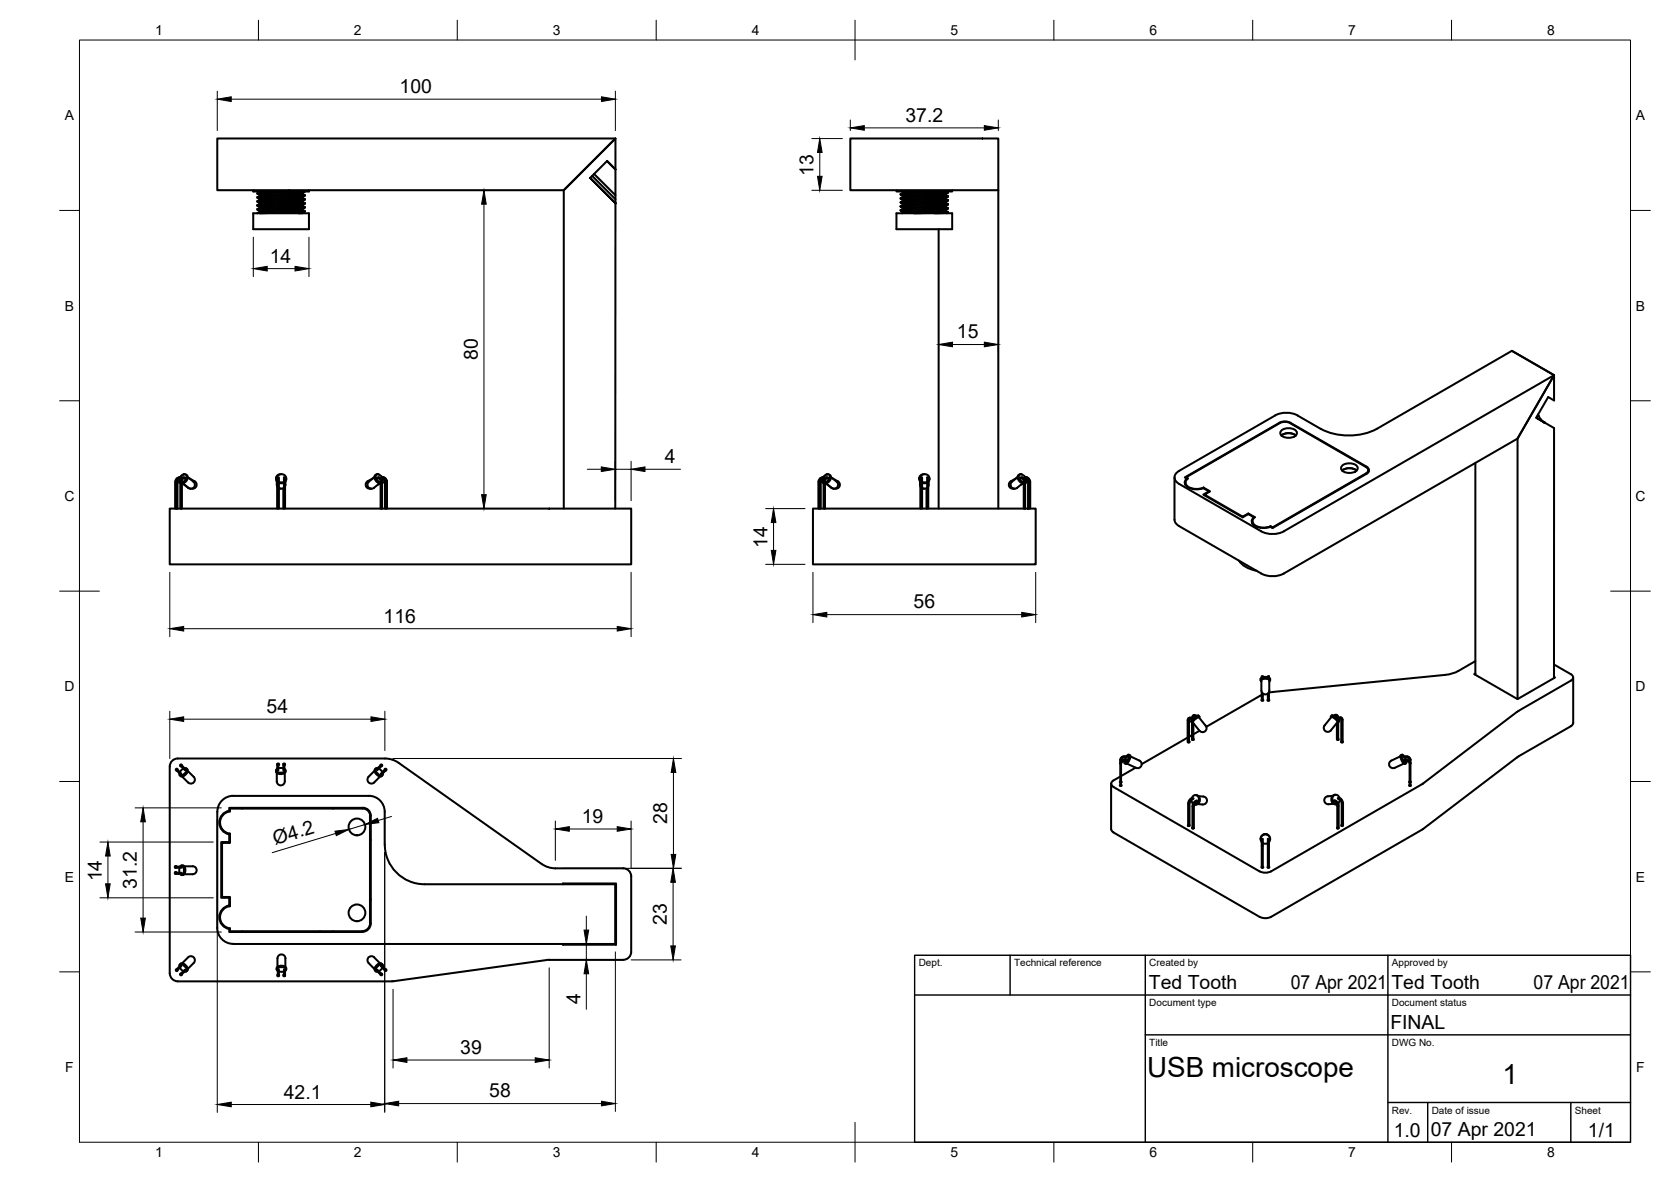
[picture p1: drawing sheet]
<svg xmlns="http://www.w3.org/2000/svg" width="420mm" height="297mm" viewBox="0 0 420 297" stroke-linecap="round" stroke-linejoin="round" font-family="sans-serif">
<!-- layer: Visible -->
<g fill="none" stroke="#000" stroke-width=".51">
<path d="M54.6 34.8h100.1l-12.9 13h-87.2zM213.8 34.8h37.2v13h-37.2zM63.7 47.8v.3h9M63.7 53.6h14v4h-14zM64.7 48.5v.2M64.7 49.5v.2M64.7 50.5v.2M64.7 51.5v.2M64.7 52.5v.2M64.7 53.5v.1M64.7 48.7l.6 .3M64.7 49.7l.6 .3"/>
<path d="M64.7 50.7l.6 .3M64.7 51.7l.6 .3M64.7 52.7l.6 .3M65.3 48.2l-.6 .3M65.3 49.2l-.6 .3M65.3 50.2l-.6 .3M65.3 51.2l-.6 .3M65.3 52.2l-.6 .3M65.3 53.2l-.6 .3M65.3 48.1v.1M65.3 49v.2M65.3 51v.2"/>
<path d="M65.3 52v.2M65.3 53v.2M66.3 48.1l-1 .1M72.7 47.8l.1 .3M72.8 47.8v.3h4.9v-.3M76 48.1l-11.3 .4M76 49.5l-10.3 .4-.4 .1v.2M76 50.5l-10.7 .5M76 52.5l-10.7 .5M76.1 48.7l-10.8 .5M76.1 49.7l-10.8 .5M76.1 50.7l-10.8 .5"/>
<path d="M76.1 51.5v.2l-.8 .1-10 .4M76.1 52.7l-10.8 .5M76.1 48.5l-10.8 .5M76.1 53.5l-1 .1M76.1 48.7l.5 .3M76.1 49.7l.5 .3M76.1 50.7l.5 .3M76.1 51.7l.5 .3M76.1 52.7l.5 .3M76.1 48.5v.2M76.1 49.5v.2M76.1 50.5v.2"/>
<path d="M76.1 52.5v.2M76.1 53.5v.1M76.6 51l-11.9 .5M76.6 52l-11.9 .5M76.6 49l-11.9 .5M76.6 50l-11.9 .5M76.6 53l-11.9 .5M76.6 51.2l-1.1 .4-10.2 .4M76.6 53.2l-11.3 .4M76.6 52.2l-11.9 .5M76.6 51.2l-11.9 .5M76.6 50.2l-11.9 .5"/>
<path d="M76.6 49.2l-11.9 .5M76.6 48.2l-11.9 .5M76.6 48.1l-.5 .4M76.6 53.2l-.5 .3M76.6 52.2l-.5 .3M76.6 50.2l-.5 .3M76.6 49.2l-.5 .3M76.6 49v.2M76.6 50v.2M76.6 51v.2M76.6 52v.2M76.6 53v.2"/>
<path d="M148.9 44.2l5.8 5.9v77.7M152.6 40.5l2.1 2.1zM152.6 40.5l-4.2 4.2 6.3 6.4-6.3-6.4M154.7 42.6v-7.8l-12.9 13v80M154.7 42.6v6.5l-5.3-5.4M154.7 49.1v1M225.4 47.8v.3h14v-.3M225.4 53.6h14v4h-14zM226.5 48.8v.1M226.5 49.8v.1M226.5 50.8v.1M226.5 51.8v.1"/>
<path d="M226.5 52.8v.1M226.5 49.9l.5 .4M226.5 50.9l.5 .4M226.5 51.9l.5 .4M226.5 52.9l.5 .4M226.8 48.1l.2 .2M227 48.3v.2M227 49.3v.2M227 50.3v.1M227 52.3v.2M227 53.3v.2M227.1 53.5l-.3 .1"/>
<path d="M227.1 48.5l-.6 .3M227.1 49.5l-.6 .3M227.1 50.4l-.6 .4M227.1 52.5l-.6 .3M229.3 48.1l-2.2 .2M235.5 48.1l-8.4 .4M236 57.6v70.2M237.8 49l-10.7 .5M237.8 50l-10.7 .4M237.8 51l-10.3 .4-1 .4M237.8 52l-10.7 .5M237.8 52.8v.2h-.4l-10.3 .5"/>
<path d="M237.8 48.8v.1l.5 .4M237.8 49.8v.2l.5 .3M237.8 50.8v.2l.5 .3M237.8 51.8v.2l.5 .3M237.8 52.9l.5 .4M238 48.1l.3 .2M238.3 48.3l-11.8 .5M238.3 49.3l-11.8 .5M238.3 50.3l-11.8 .5M238.3 51.3l-11.8 .5M238.3 52.3l-11.8 .5M238.3 53.3l-8.5 .3"/>
<path d="M238.3 48.4l-1 .4-10.2 .5M238.3 49.4l-1 .4-10.2 .5M238.3 50.4l-.9 .4-9.6 .4-.8 .1v.2M238.3 51.4l-.5 .4h-.6l-10.2 .5M238.3 52.4l-1 .4-10.3 .5M238.3 53.4l-3.3 .2M238.3 52.4l-11.8 .5M238.3 49.4l-11.8 .5M238.3 48.4l-11.8 .5 .5 .4M238.3 53.4l-.3 .2M238.4 51.4l-11.9 .5M238.4 50.3l-.1 .1-.5 .1-11.3 .4"/>
<path d="M238.4 48.3v.1M238.4 49.3v.1M238.4 51.3v.1M238.4 52.3v.1M238.4 53.3v.1M251 47.8v80M380.2 88.2l10.6 6.1-9.2 15.9-58.8 33.9a6.2 6.2 0 0 1-5.7 0l-20.6-11.9-.7-.6-.5-1v-10.6M380.2 88.2l10.6 6.1-68 39.2a6.2 6.2 0 0 1-5.7 0l-20.6-11.9a1.74 1.74 0 0 1-1.2-1.6 1.74 1.74 0 0 1 1.2-1.7l24.1-13.9a6.2 6.2 0 0 1 5.7 0l5.8 3.3a15.6 15.6 0 0 0 14.1 0M380.2 88.2l-34 19.6M45.3 120h-.1a.89 .89 0 0 0-.9 1.1l-.1 6.7M46.1 120h.2M46.1 120a.97 .97 0 0 0-.8 1.1v6.7"/>
<path d="M46.2 119.2l-.9 .8a.95 .95 0 0 1 .7-.8 .95 .95 0 0 1 .9 .3 1.61 1.61 0 0 1-1.2 1.7M46.2 119.2h.1M46.5 119.2h-.2M46.8 119.3a1.25 1.25 0 0 1 .2 1.5 1.25 1.25 0 0 1-1.3 .6h.1M47.2 119.9l1.4 1.1M69.7 119.7a.95 .95 0 0 0-.1 1.3M70.7 119.2l-.9 .2-.3 .5-.1 .5M94.1 119.9l-1.3 1.1M94.1 119.9l-.2 .2M94.4 119.5l-.2 .4M94.6 119.3a1.26 1.26 0 0 0-.2 1.5 1.26 1.26 0 0 0 1.3 .6M94.9 119.2l-.3 .1"/>
<path d="M95.1 120a.89 .89 0 0 1 .9 1.1v6.7M95.1 119.2h.1M96.4 120h-.3a.95 .95 0 0 0-.7-.8 .95 .95 0 0 0-.9 .3 1.61 1.61 0 0 0 1.2 1.7M96.4 120l.5 .2 .4 .9v6.7M96.4 120a.97 .97 0 0 1 .7 1.1v6.7M207 120h-.1a.89 .89 0 0 0-.9 1.1v6.7M208 119.2l-1 .8a.95 .95 0 0 1 .7-.8 .95 .95 0 0 1 1 .3 1.61 1.61 0 0 1-1.3 1.7M208 119.2h.1M208 120a.89 .89 0 0 0-.9 1.1v6.7M208.2 119.2h-.2M208.5 119.3a1.25 1.25 0 0 1 .2 1.5 1.25 1.25 0 0 1-1.3 .6h.1M208.9 119.9l1.5 1.1"/>
<path d="M231.4 119.7a.95 .95 0 0 0-.1 1.3M232.4 119.2l-.9 .2-.3 .5-.1 .5M255.9 119.9l-1.7 1a1.06 1.06 0 0 0-.4 1.4 1.06 1.06 0 0 0 1.3 .5M255.9 119.9l-1.4 1.1M256.1 119.5l.2-.2a1.26 1.26 0 0 0-.2 1.5 1.26 1.26 0 0 0 1.3 .6M256.1 119.5l-.2 .4M256.7 119.2l-.4 .1M256.8 120a.89 .89 0 0 1 .9 1.1v6.7M256.8 119.2h.1M257.8 120a.95 .95 0 0 0-.7-.8 .95 .95 0 0 0-.9 .3 1.61 1.61 0 0 0 1.2 1.7M257.9 120l.5 .1M258.1 120a.97 .97 0 0 1 .7 1.1v6.7"/>
<path d="M298.2 120v.1M322.1 108.3a2.77 2.77 0 0 1 4 .3 1.72 1.72 0 0 1-2.1 1.4 1.72 1.72 0 0 1-2.1-1.4zM322.2 109.4a3.1 3.1 0 0 1 3.6 0M337.4 117.1a2.77 2.77 0 0 1 4 .4 1.72 1.72 0 0 1-2.1 1.4 1.72 1.72 0 0 1-2.1-1.4zM337.5 118.2a3.1 3.1 0 0 1 3.6 0M343.6 117.3a.96 .96 0 0 1 .6 .9 .96 .96 0 0 1-.6 .9l-23.6 13.6-.6-.3a4.2 4.2 0 0 1-4.5-.9 1.16 1.16 0 0 1 .4-1.5M343.6 117.3l-19.1-11.1-1.4-.3-1.4 .3-23.8 13.8 .5 .3v.2M344 118.2v.5M371 116.3v53.3M386.3 105l3-5.2 1.5 .8v-6.3l-9.2 15.9v65.5M386.6 104.4l.2 .1M386.7 104.1l.2 .4"/>
<path d="M386.9 104.5l.7 1.1 .6 .5M388.3 106.1l-2-1.1 4.5 2.6-.1 62.8M42.7 127.8h116v14h-116zM44.6 121.1v6.7M44.7 120.1l-.5 .4-.1 .6-.1 6.7M45.2 121.1l-.2 .2 .3 .1M45.2 121v-.8a.74 .74 0 0 0 .1 1v-.1M45.4 120.3h-.5l-.3 .8M45.5 121.1v6.7M45.5 120.3a.67 .67 0 0 0-.7 .1 .67 .67 0 0 0-.2 .7M45.6 120.1a.81 .81 0 0 0-.9 .1 .81 .81 0 0 0-.2 .9l-.1 6.7M45.8 121.5l.6 .3"/>
<path d="M46 121.5l1.3 1.1M46.2 120.2l.2 .1M46.6 120.3a.67 .67 0 0 0-.7 .1 .67 .67 0 0 0-.2 .7v6.7M46.7 120.1a.81 .81 0 0 0-.9 .1 .81 .81 0 0 0-.2 .9M47.4 122.6l.6 .2M47.5 120.1l1.4 .9M48.6 121a1.01 1.01 0 0 1 .2 1.4 1.01 1.01 0 0 1-1.4 .2M48.9 120.9a1.01 1.01 0 0 1 .5 1.3 1.01 1.01 0 0 1-1.2 .6M69.6 120.2v.2M69.6 120.4l.3 .7M69.6 120.7a2.05 2.05 0 0 0 .2 1.8M69.7 122.2v5.6"/>
<path d="M69.8 121v1.2M69.8 121.1v-1.1h.3v1.1M69.8 121.1v6.7M69.9 120.9a1.1 1.1 0 0 1 .9-1.7 1.1 1.1 0 0 1 .9 1.7M70.1 122.7l.6 .1M70.1 121.1v6.7M70.1 122.6a1.01 1.01 0 0 0 1.3 0M70.1 121.1l.7 .1 .6-.1M70.1 121.3l.7 .2 .6-.2M71.2 122.7v5.1M71.4 121.1v-1.1h.3v1.1M71.4 121.1v6.7"/>
<path d="M71.7 121.1v6.7M71.8 121v.8M71.8 121.8l-.1 .4M72 120.2l-.3 .9M92.5 120.9a1.06 1.06 0 0 0-.4 1.4 1.06 1.06 0 0 0 1.3 .5M92.8 121a1.01 1.01 0 0 0-.2 1.4 1.01 1.01 0 0 0 1.4 .2l1.4-1.1M93.9 120.1l-1.5 .9M94.7 120.1a.81 .81 0 0 1 .9 .1 .81 .81 0 0 1 .2 .9M94.7 120.3a.67 .67 0 0 1 .8 .1 .67 .67 0 0 1 .2 .7M95.2 120.2l-.3 .1M95.6 121.5l-.6 .3M95.7 121.1v6.7"/>
<path d="M95.8 120.1a.81 .81 0 0 1 .9 .1 .81 .81 0 0 1 .2 .9v6.7M95.8 121.1v6.7M95.8 120.3a.67 .67 0 0 1 .8 .1 .67 .67 0 0 1 .2 .7v6.7M96 120.3l.2-.1a.74 .74 0 0 1-.2 1l.1-.1M96.2 121.1l.1 .2-.3 .1M204.4 127.8h56v14h-56zM206.3 121.1v6.7M206.4 120.1l-.4 .4-.2 .6v6.7M206.9 121.1l-.1 .2 .3 .1M206.9 121v-.8a.74 .74 0 0 0 .2 1l-.1-.1M207.1 120.3h-.5l-.3 .8M207.3 121.1v6.7"/>
<path d="M207.3 120.3a.67 .67 0 0 0-.8 .1 .67 .67 0 0 0-.2 .7M207.3 120.1a.81 .81 0 0 0-.9 .1 .81 .81 0 0 0-.2 .9v6.7M207.5 121.5l.6 .3M207.7 121.5l1.4 1.1M207.9 120.2l.3 .1M208.4 120.3a.67 .67 0 0 0-.8 .1 .67 .67 0 0 0-.2 .7v6.7M208.4 120.1a.81 .81 0 0 0-.9 .1 .81 .81 0 0 0-.2 .9M209.1 122.6l.6 .2M209.2 120.1l1.5 .9M210.4 121a1.01 1.01 0 0 1 .1 1.4 1.01 1.01 0 0 1-1.4 .2M210.7 120.9a1.01 1.01 0 0 1 .4 1.3 1.01 1.01 0 0 1-1.1 .6M231.3 120.2v.2"/>
<path d="M231.3 120.4l.3 .7M231.3 120.7a2.05 2.05 0 0 0 .3 1.8M231.4 122.2v5.6M231.5 121l.1 1.2M231.6 121.1v-1.1h.3v7.8M231.6 121.1v6.7M231.6 120.9a1.1 1.1 0 0 1 .9-1.7 1.1 1.1 0 0 1 .9 1.7M231.9 122.7l.5 .1M231.9 122.6a1.01 1.01 0 0 0 1.2 0M231.9 121.1l.6 .1 .6-.1M231.9 121.3l.6 .2 .6-.2M233 122.7v5.1"/>
<path d="M233.1 121.1v-1.1h.3v1.1M233.1 121.1v6.7M233.4 121.1v6.7M233.5 121v.8M233.5 121.8l-.1 .4M233.7 120.2l-.3 .9M254.5 121a1.01 1.01 0 0 0-.2 1.4 1.01 1.01 0 0 0 1.4 .2l1.4-1.1M256.4 120.1a.81 .81 0 0 1 .9 .1 .81 .81 0 0 1 .3 .9v6.7M256.5 120.3a.67 .67 0 0 1 .7 .1 .67 .67 0 0 1 .2 .7v6.7M256.9 120.2l-.2 .1M257.3 121.5l-.5 .3M257.5 120.1a.81 .81 0 0 1 .9 .1 .81 .81 0 0 1 .3 .9"/>
<path d="M257.6 120.3a.67 .67 0 0 1 .7 .1 .67 .67 0 0 1 .2 .7M257.8 120.3l.1-.1a.74 .74 0 0 1-.1 1M257.8 121.1l-.1 .1M257.9 121.1l.1 .2-.3 .1M258.4 120.1l.5 .4 .1 .6v6.7M258.5 121.1v6.7M258.6 121.1v6.7M298.1 121.3v.6M298.4 120.3a1.36 1.36 0 0 0-.4 1.5 1.36 1.36 0 0 0 1.2 .9l1.7 .3 1.7-.3M302.6 122.5l1.7 1-1.4 .8 9.6 5.5 1.4-.8 1.6 1M302.6 122.5v.2l1.4 .8M302.6 122.5a3.9 3.9 0 0 1-4.4-.8 1.12 1.12 0 0 1 .5-1.4l-.5-.3 23.6-13.7 1.3-.3 1.3 .3 19.1 11.1a.86 .86 0 0 1 .5 .8 .86 .86 0 0 1-.5 .8l-23.5 13.6-.5-.3"/>
<path d="M302.9 124.3v.2M304 123.6v-.1l-1.4 .8 9.9 5.7 1.4-.8 1.4 .8v.2M312.5 129.8v.2M313.9 129v.2M314.9 131v.6M315.5 130a1.28 1.28 0 0 0-.5 1.4 1.28 1.28 0 0 0 1.2 .9l1.7 .3 1.6-.4M319.5 132.3v.1M320 132.6v.1M311.5 140.9a6.4 6.4 0 0 0 4.5 2.5M300 179.9a.65 .65 0 0 1 .9 0M300.2 180l-.1 .3M301.3 179.8a3.1 3.1 0 0 0-1.8 1.5"/>
<path d="M301.3 179.8l.3 .3M316.9 171l.1-.4a1.69 1.69 0 0 1 2.4 0v.4M317.2 171.2l-.2-.3a1.84 1.84 0 0 1 2.4 0l-.2 .3M317.2 170.8l1-.3 .9 .3 .1 2.7a1.01 1.01 0 0 1-1 1 1.01 1.01 0 0 1-1-1zM317.2 173.9v2.2M317.3 174.6l-14 8.1M317.5 170.2v-.3h-.3v.4M317.5 174.3v1.8M317.5 175.8l.2 .2-.2 .1-.3-.1 .1-.2M317.7 174.4l-.2 .1M318.8 170.2v-.3h.3v.4M318.8 174.3v1.8"/>
<path d="M318.8 175.8l-.1 .2 .2 .1 .3-.1-.1-.1M319.1 173.9v2.2M334.9 179.8l-.3 .3M334.9 179.7a3.1 3.1 0 0 1 1.9 1.5l-.3 .4v4.4M335.5 180l.2-.2a.5 .5 0 0 1 .6 .1 .5 .5 0 0 1 .2 .5M336.1 179.9l.1 .3M336.3 179.8a.62 .62 0 0 0-1 0M371 166.1l-4.8 2.8-2.2 .6-44.9 4.5M371 169.3l-.3 .1 10.9 6.3 9.4-5.4-.3-.2M390.7 167l4.3 2.4a.86 .86 0 0 1 .6 .8 .86 .86 0 0 1-.6 .9l-13.6 7.9-23.7 18-38.1 22-.9 .3h-1l-1-.3-36.7-21.3a.86 .86 0 0 1-.6-.8 .86 .86 0 0 1 .6-.8l1.7-1M395.6 170.3v11.4l-.4 .6-13.7 8-23.7 18.1-38.2 22M44.7 193.5l-.1-.3h-.3l-.1 .3 .3 .2"/>
<path d="M45.6 194.4l-1.2-1.1-.2 .2 1.2 1.1M45.8 192.4l-.2-.3-.3 .1v.3l.3 .1M45.8 195.1l1.5 1.5a1.01 1.01 0 0 0 1.4 0 1.01 1.01 0 0 0 0-1.4M46.1 193.1l-.9 .9M46.4 193l.5 .1a1.53 1.53 0 0 1-1.7 1.7l-.1-.5M46.7 193.3l-1.2-1.1-.2 .2 1.2 1.2M46.9 193.1a1.08 1.08 0 0 1-.6 1.8 .74 .74 0 0 1-1.1-.1M47.2 193.7l1.5 1.5M58.6 200a4 4 0 0 0-3.9 4l-.1 29.2a4 4 0 0 0 4 4M69.4 193.6a1.09 1.09 0 0 0 1.7 .9 .71 .71 0 0 0 .7-.9M69.6 194.3v2.1a1.01 1.01 0 0 0 1 1 1.01 1.01 0 0 0 1-1v-2.1M69.7 193.2l-.3 .4a1.53 1.53 0 0 0 2.4 0l-.3-.4"/>
<path d="M69.7 193.6v-1.6h.3v1.6M69.7 192v.2M69.7 192h.4l-.1 .3M70 193.1h1.2M71.2 193.6v-1.6h.3v1.6M71.3 192.3l-.1-.3 .3-.1 .2 .2-.2 .2M92.7 200a4 4 0 0 1 4 4l.1 8.2a10 10 0 0 0 10 10h47.9v15h-96.1M94.1 193.7l-1.4 1.5a1.01 1.01 0 0 0 0 1.4 1.01 1.01 0 0 0 1.4 0l1.5-1.5M94.3 193.4a1.49 1.49 0 0 0 1.7 1.6M94.5 193.1l-.2 .2M94.7 193.3l1.1-1.1 .2 .2-1.1 1.2M95 193l-.5 .1a1.53 1.53 0 0 0 1.7 1.7l.1-.5"/>
<path d="M95.3 193.1l.9 .9M95.6 192.4l.2-.3 .3 .1v.3l-.3 .1M95.8 194.4l1.1-1.1 .2 .2-1.2 1.1M96.2 194.8l-.3 .3M96.7 193.5l.1-.3h.3l.1 .3-.3 .2M279.4 196.9v11.5M281.7 196.4l-.1 .1 .1 .1M281.9 191.1v.2M281.9 192v5.5M281.9 196.4l.1 .1-.1 .1M281.9 197.2l.1 .2-.2 .1-.2-.1 .1-.1M283.1 190.4l-.3 .5"/>
<path d="M283.2 190.1l.5-.5a1.92 1.92 0 0 1-.8 2.2h-.2v-.6M283.2 190.4l-.6-.1a.79 .79 0 0 0-.7 .8M283.2 191.3h-.6a.79 .79 0 0 0-.7 .7M283.3 190.1a1.11 1.11 0 0 0-1.6 1v6.4M283.3 190.3a1.11 1.11 0 0 0-1.6 .8M283.3 191a1.11 1.11 0 0 0-1.6 .8M283.3 191.2a1.11 1.11 0 0 0-1.6 .8M283.8 189.7l.4 .1a2.22 2.22 0 0 1-1.1 2.2l-.3-.2M284.2 190.1l2.3 1M285.5 192.9l-3.6 2.1M286.5 191.1a1.01 1.01 0 0 1 .5 1.4 1.01 1.01 0 0 1-1.4 .5l-2.2-1.1M298.6 185.4l-11.5 6.6"/>
<path d="M298.7 186.5l.1 .1M298.9 180.5l.6-.2 .4 .4M299 181v5.6M299 186.3l.1 .2-.3 .1M299.1 180.6l-.1 .3M299.5 181.3l.2 .3M299.7 180.9l-.4-.3-.5 .2v5.8M299.7 181.6v4.3M299.7 184.7l-.7 .5M299.8 180.8a.63 .63 0 0 0-1.1-.1l-.1 5.8M299.9 181.5l1.7 2.1a.99 .99 0 0 0 1.4 .2 .99 .99 0 0 0 .1-1.4l-1.7-2.2a2.61 2.61 0 0 0-1.5 1.3M299.9 180.4v.2"/>
<path d="M299.9 181.6v4.4M300.1 180.3v.2M300.1 181.7v4.3M300.1 185.7l.1 .2h-.2l-.3-.1M300.6 180.1l-.5-.1-.2 .4M300.6 199.8a1.2 1.2 0 0 1 1.1 1.3 1.2 1.2 0 0 1-1.3 1.1M300.7 180l-.2-.1a.52 .52 0 0 0-.6 0 .52 .52 0 0 0-.2 .6M301.5 180.3l.1-.2a2.77 2.77 0 0 0-1.8 1.5h.2M301.6 183.6l-1.5 .9M333.1 182.3a1.01 1.01 0 0 0 .1 1.4 1.01 1.01 0 0 0 1.4-.1l1.7-2.2a2.61 2.61 0 0 0-1.5-1.2l-1.7 2.1M334.7 180.3l-.1-.2a2.77 2.77 0 0 1 1.9 1.4h-.2M335.6 199.7a1.23 1.23 0 0 0-.8 1.3 1.23 1.23 0 0 0 1 1.1"/>
<path d="M335.6 180.1l.5-.2 .3 .7M335.8 199.7l-.2 .1M336.1 181.7l.1 4.2h.4l-.1-.2M336.1 180.3v.2M336.4 181.6v4.4M336.5 180.7a.63 .63 0 0 1 1-.1l.1 .3M336.6 180.8l.6-.3 .3 .5-.1 5.6M337.2 180.5l.1 .4M337.2 180.9v5.6M337.4 180.4l-.6-.1-.5 .3M337.6 180.9v5.6M337.6 186.3l.1 .2-.2 .1-.3-.1 .1-.2"/>
<path d="M352.1 190.1l-2.3 1a1.01 1.01 0 0 0-.4 1.4 1.01 1.01 0 0 0 1.3 .5l2.3-1.1M352.2 189.8a2.22 2.22 0 0 0 1 2.2l.3-.2M352.5 189.7l-.3 .1M353 190.1a1.09 1.09 0 0 1 1.6 1v6.4M353 191.2a1.11 1.11 0 0 1 1.6 .8M353 191a1.11 1.11 0 0 1 1.6 .8M353 190.3a1.11 1.11 0 0 1 1.6 .8M353.1 190.1l-.5-.5a1.91 1.91 0 0 0 .8 2.2l.2-.2v-.4M353.1 191.3h.6a.79 .79 0 0 1 .8 .7M353.1 190.4l.6-.1a.79 .79 0 0 1 .8 .8M353.3 190.4l.2 .5M354.4 191.1v.2"/>
<path d="M354.4 192v5.5M354.4 196.4l-.1 .1 .1 .1M354.4 197.2l-.1 .2 .2 .1 .3-.1-.2-.1M354.6 196.4l.2 .1-.2 .1M44.3 219.6h-.2M44.4 217.8l-.2-.2-.2 .2 .1 .3h.2M44.4 219.3l-.4-.2 .1 .5M45.2 218.1v1.2M45.3 217.8l.4-.3a1.53 1.53 0 0 1 0 2.4l-.4-.3M45.7 217.5a1.09 1.09 0 0 1 .9 1.7 .75 .75 0 0 1-.9 .7M45.7 217.8h-1.7v.3h1.7M45.7 219.3h-1.7v.3h1.7"/>
<path d="M46.3 219.7h2.1M46.3 217.7h2.1M48.4 217.7a1.01 1.01 0 0 1 1 1 1.01 1.01 0 0 1-1 1M57.6 209.5v2.1h-2v14h2v1.9M57.6 211.6v.2M58.6 200h34.1M60.9 203v.2M83.7 203v.2M91.2 203h-33.6v.8a2.99 2.99 0 0 0-2.5 2.9 2.99 2.99 0 0 0 2.5 3M91.2 203.2h-33.4v.7a2.8 2.8 0 0 0-2.5 2.8 2.8 2.8 0 0 0 2.5 2.8v2.3h-2v13.6h2v2.3a2.79 2.79 0 0 0-2.5 2.8 2.79 2.79 0 0 0 2.5 2.8M91.2 203a2 2 0 0 1 2 2v27a2.19 2.19 0 0 1-2.2 2.2h-33.4v-.7a3 3 0 0 1-2.5-3 3 3 0 0 1 2.5-3M91.2 203.2a1.77 1.77 0 0 1 1.8 1.8v27a2 2 0 0 1-2 2h-33.2v-.7"/>
<path d="M93 211.1h.2M136.2 217.1l-36-25.4-1.6-.8-1.8-.3h-52.1a2 2 0 0 0-2 2v52a2.04 2.04 0 0 0 2 2h53.9l39-5.4h19.1a2.04 2.04 0 0 0 2-2v-19a2 2 0 0 0-2-2h-17.6l-1.8-.5-1.1-.6M279.4 208.4l.2 .4 .4 .4 36.7 21.2M298.7 202v5.6M298.8 207.3l-.1 .2 .2 .1 .2-.1v-.1M299.1 202v5.5M299.6 201l.4 1M299.7 200.6a.97 .97 0 0 1 1.3-.7 .97 .97 0 0 1 .4 1.4 .99 .99 0 0 1-1.1 .9M299.9 200.5l-.8 .5-.4 1M300 200.8l-.6 .4-.3 .8M300.1 200.6l-.8 .5-.3 .7-.1 5.8M300.2 208.1l-.1 .1"/>
<path d="M300.2 208v.1M301 201.2l-.8 .4-.3 .7-.1 5.9M301.1 201.4l-.4 .2-.5 .8v5.7M301.2 201.3l-.8 .4-.3 .8-.1 5.7-.3-.1 .1-.2M301.2 202.1l1.2 .1M301.4 200.1l1.2 .1M302.6 200.2a1.01 1.01 0 0 1 .9 1.1 1.01 1.01 0 0 1-1.1 .9M317 210.9a1.2 1.2 0 0 1 1.2-1.3 1.2 1.2 0 0 1 1.2 1.3M317.2 210.8v7.2M317.3 211.6a1.2 1.2 0 0 1 0-1.6 1.2 1.2 0 0 1 1.7 0 1.2 1.2 0 0 1 .1 1.6M317.5 210.8v7.3M317.5 211.9l.7 .2 .6-.2"/>
<path d="M317.5 217.8l.2 .2-.2 .1-.3-.1 .1-.2M318.8 210.8v7.3M318.8 217.8l-.1 .2 .2 .1 .3-.1-.1-.2M318.9 209.9a1.01 1.01 0 0 0-1.4 0M319.1 210.8v7.2M333.9 200.1a1.01 1.01 0 0 0-.9 1.1 1.01 1.01 0 0 0 1.1 .9l1.1-.1M335.1 200l-1.2 .1M335.2 201.2l.8 .4 .4 .8v5.8M335.3 201.4l.6 .3 .4 .9v5.6M335.5 201.1l.7 .4 .4 .8v5.8M336 202.1h-.2M336.3 207.9l-.1 .2 .1 .1 .3-.2"/>
<path d="M336.3 200.6l.8 .4 .4 .8v5.8M336.4 200.7l.6 .4 .4 .8M336.5 200.5l.8 .4 .4 .8v5.8h-.5l.2-.2M336.8 200.5a.97 .97 0 0 0-1.3-.7 .97 .97 0 0 0-.5 1.4 1 1 0 0 0 1.2 .9M336.9 200.9l-.4 1M337.4 202v5.6M57.6 225.4v.2M57.6 227.5v.3M60.9 234v.2M80.5 234v.2M83.7 234v.2M93 226.1h.2"/>
<path d="M141.5 222.2v-.2h13.4v15.4h-13.4v-.2M316.8 230.4l1.4 .3 1.4-.3M44.5 243.6l-.3 .1 .1 .3h.3l.1-.3M45.1 242.9l.1-.5a1.53 1.53 0 0 1 1.7 1.7l-.5 .1M45.2 243.2l.9 .9M45.4 242.6l-1.2 1.2 .2 .2 1.2-1.2M45.4 242.2l-.2 .2M45.4 242.2a1.49 1.49 0 0 1 1.7 1.7M45.6 244.6l-.3 .1v.3l.3 .1 .2-.3M46.5 243.7l-1.2 1.1 .2 .3 1.2-1.2M47.1 243.9l-.2 .2M47.3 240.6l-1.5 1.5"/>
<path d="M47.3 240.6a1.01 1.01 0 0 1 1.4 0 1.01 1.01 0 0 1 0 1.4M48.7 242l-1.5 1.5M69.6 243.3v.3M69.6 243.3a1.49 1.49 0 0 1 2.4 0v.3M69.8 243.6v1.6h.3v-1.6M69.9 244l-.3-.4a1.53 1.53 0 0 1 2.4 0l-.3 .4M69.9 244.9l-.2 .2 .2 .2 .2-.1v-.2M70.1 244.1h1.3M71.4 243.6v1.6h.3v-1.6M71.4 244.9l-.2 .3h.5M71.7 245v.2M71.8 240.9v2.1"/>
<path d="M71.8 240.9a1.01 1.01 0 0 0-1-1.1 1.01 1.01 0 0 0-1 1.1v2.1M92.7 242l1.4 1.5M94.1 240.6l1.5 1.5M94.1 240.6a1.01 1.01 0 0 0-1.4 0 1.01 1.01 0 0 0 0 1.4M94.3 243.9l.2 .2M94.9 243.7l1.1 1.2-.2 .2-1.1-1.2M95.8 244.6l.3 .1v.3l-.3 .1-.2-.3M95.9 242.6l1.2 1.2-.2 .2-1.1-1.2M95.9 242.2l.3 .2M96 242.2a1.49 1.49 0 0 0-1.7 1.7M96.2 243.2l-.9 .9M96.3 242.9l-.1-.5a1.53 1.53 0 0 0-1.7 1.7l.5 .1"/>
<path d="M96.9 243.6l.3 .1-.1 .3h-.3l-.1-.3"/>
<circle cx="89.8" cy="207.8" r="2.11"/>
<circle cx="89.8" cy="229.4" r="2.11"/>
</g>
<g fill="#000" stroke="#000" stroke-width=".25">
<circle cx="154.7" cy="51.1" r=".24"/>
<circle cx="45.2" cy="120" r=".24"/>
<circle cx="96.3" cy="120" r=".24"/>
<circle cx="206.9" cy="120" r=".24"/>
<circle cx="258.1" cy="120" r=".24"/>
<circle cx="388.3" cy="106.1" r=".24"/>
</g>
<!-- layer: Border -->
<g fill="none" stroke="#000" stroke-width=".25">
<path d="M20 10.1h390v276.9h-390zM65 5.1v5M115 5.1v5M165 5.1v5M215 5.1v10M265 5.1v5M315 5.1v5M365 5.1v5M15 52.9h5M410 52.9h5M15 100.7h5M410 100.7h5"/>
<path d="M15 148.6h10M405 148.6h10M15 196.4h5M410 196.4h5M15 244.2h5M410 244.2h5M65 287v5M115 287v5M165 287v5M215 282.1v9.9M265 287v5M315 287v5"/>
<path d="M365 287v5"/>
</g>
<!-- layer: TitleBlock -->
<path d="M230 240.1h180v46.9h-180zM230 250h180M254 240.1v9.9M288 240.1v46.9M349 240.1v46.9M288 260.1h122M349 277.1h61M359 277.1v9.9M395 277.1v9.9" fill="none" stroke="#000" stroke-width=".36"/>
<!-- layer: Dimensions -->
<g fill="none" stroke="#000" stroke-width=".25">
<path d="M54.6 22.9v9.9M58.1 24.9h93.1M154.7 22.9v9.9M204.1 34.8h7.7M206.1 38.3v6M213.8 30.1v2.7M217.3 32.1h30.2M251 30.1v2.7M63.7 59.6v9.9M77.7 59.6v9.9M121.7 51.3v73M204.1 47.8h7.7"/>
<path d="M67.2 67.5h7M236 86.8v1.8M239.5 86.6h8M251 86.8v1.8M147.7 117.9h3.5M154.7 115.9v9.9M154.7 117.9h4M158.7 115.9v9.9M162.2 117.9h8.9M192.5 127.8h9.9M194.5 131.3v7M42.7 143.8v16.2"/>
<path d="M46.2 158h109M158.7 143.8v16.2M192.5 141.8h9.9M204.4 143.8v12.7M207.9 154.5h49M260.4 143.8v12.7M42.7 178.7v11.9M96.8 178.7v9.9M46.2 180.7h47.1M98.8 190.6h72.5M169.3 194.1v20.6M25.1 211.6h28.5"/>
<path d="M27.1 215.1v7M34 203h21.6M36 206.5v24.2M54.6 206v73.6M84.4 209.5l-15.9 4.8M91.8 207.2l-4.1 1.2M96.7 214.2v65.4M98.4 205.2l-3.3 1M139.6 206.3v9.9M141.6 218.2h29.7M143.2 208.3h12M158.7 206.3v11.9"/>
<path d="M25.1 225.6h28.5M34 234.2h21.6M145.4 237.2h7.3M147.4 230.2v3.5M147.4 237.2v4M154.7 239.2v40.1M169.2 221.7v16M98.8 248.6v19.8M138.1 243.2v25.2M145.4 241.2h9.3M147.4 244.7v8.9M158.7 241.2h12.5"/>
<path d="M58.1 277.6h35.1M100.2 277.3h51M102.3 266.4h32.3"/>
</g>
<g fill="#000" stroke="#000" stroke-width=".25">
<path d="M54.6 24.9l3.5-.6v1.2zM151.2 24.3l3.5 .6-3.5 .6zM206.1 34.8l.6 3.5h-1.2zM213.8 32.1l3.5-.5v1.1zM247.5 31.6l3.5 .5-3.5 .6zM121.7 47.8l.6 3.5h-1.2zM205.5 44.3h1.2l-.6 3.5zM63.7 67.5l3.5-.6v1.2zM74.2 66.9l3.5 .6-3.5 .6zM236 86.6l3.5-.6v1.2zM247.5 86l3.5 .6-3.5 .6zM151.2 117.3l3.5 .6-3.5 .6z"/>
<path d="M158.7 117.9l3.5-.6v1.2zM121.1 124.3h1.2l-.6 3.5zM194.5 127.8l.6 3.5h-1.2zM193.9 138.3h1.2l-.6 3.5zM42.7 158l3.5-.6v1.2zM155.2 157.4l3.5 .6-3.5 .6zM204.4 154.5l3.5-.6v1.2zM256.9 153.9l3.5 .6-3.5 .6zM42.7 180.7l3.5-.6v1.2zM93.3 180.1l3.5 .6-3.5 .6zM169.3 190.6l.6 3.5h-1.1zM27.1 211.6l.6 3.5h-1.2z"/>
<path d="M36 203l.6 3.5h-1.2zM84.2 208.9l3.5-.5-3.1 1.6zM91.8 207.2l3.1-1.6 .4 1.1zM139.6 208.3l3.6-.6v1.2zM155.2 207.7l3.5 .6-3.5 .6zM168.8 214.7h1.1l-.6 3.5zM26.5 222.1h1.2l-.6 3.5zM35.4 230.7h1.2l-.6 3.5zM146.9 233.7h1.1l-.6 3.5zM169.2 218.2l.6 3.5h-1.1zM168.7 237.7h1.1l-.6 3.5zM147.4 241.2l.6 3.5h-1.1z"/>
<path d="M54.6 277.6l3.5-.6v1.1zM93.2 277l3.5 .6-3.5 .5zM96.7 277.3l3.5-.6v1.2zM98.8 266.4l3.5-.6v1.2zM134.6 265.8l3.5 .6-3.5 .6zM151.2 276.7l3.5 .6-3.5 .6z"/>
</g>
<g font-size="7">
<text x="288.4" y="270.6">USB microscope</text>
<text x="377.8" y="272.3">1</text>
</g>
<g font-size="4.9">
<text x="100.5" y="23.4">100</text>
<text x="227.7" y="30.6">37.2</text>
<text x="204.6" y="44.2" transform="rotate(-90 204.6 44.2)">13</text>
<text x="67.8" y="66">14</text>
<text x="240.6" y="85">15</text>
<text x="120.1" y="90.5" transform="rotate(-90 120.1 90.5)">80</text>
<text x="167.1" y="116.4">4</text>
<text x="193" y="137.7" transform="rotate(-90 193 137.7)">14</text>
<text x="229.7" y="152.9">56</text>
<text x="96.5" y="156.4">116</text>
<text x="67" y="179.2">54</text>
<text x="146.3" y="206.8">19</text>
<text x="167.8" y="207.1" transform="rotate(-90 167.8 207.1)">28</text>
<text x="69.2" y="212.3" transform="rotate(-17 69.2 212.3)">Ø4.2</text>
<text x="25.6" y="221.5" transform="rotate(-90 25.6 221.5)">14</text>
<text x="34.4" y="223.4" transform="rotate(-90 34.4 223.4)">31.2</text>
<text x="167.7" y="232.4" transform="rotate(-90 167.7 232.4)">23</text>
<text x="288.9" y="248.5">Ted Tooth</text>
<text x="324.6" y="248.6">07 Apr 2021</text>
<text x="349.9" y="248.5">Ted Tooth</text>
<text x="385.6" y="248.6">07 Apr 2021</text>
<text x="145.9" y="252.2" transform="rotate(-90 145.9 252.2)">4</text>
<text x="349.6" y="258.6">FINAL</text>
<text x="115.7" y="264.8">39</text>
<text x="123" y="275.8">58</text>
<text x="71.4" y="276.1">42.1</text>
<text x="350.4" y="285.7">1.0</text>
<text x="359.8" y="285.6">07 Apr 2021</text>
<text x="399.3" y="285.8">1/1</text>
</g>
<g font-size="3.5">
<text x="39" y="8.8">1</text>
<text x="89" y="8.8">2</text>
<text x="139" y="8.8">3</text>
<text x="189" y="8.8">4</text>
<text x="239" y="8.8">5</text>
<text x="289" y="8.8">6</text>
<text x="339" y="8.8">7</text>
<text x="389" y="8.8">8</text>
<text x="16.3" y="30.2">A</text>
<text x="411.3" y="30.2">A</text>
<text x="16.3" y="78">B</text>
<text x="411.3" y="78">B</text>
<text x="16.2" y="125.9">C</text>
<text x="411.2" y="125.9">C</text>
<text x="16.2" y="173.7">D</text>
<text x="411.2" y="173.7">D</text>
<text x="16.3" y="221.6">E</text>
<text x="411.3" y="221.6">E</text>
<text x="16.4" y="269.4">F</text>
<text x="411.4" y="269.4">F</text>
<text x="39" y="290.8">1</text>
<text x="89" y="290.8">2</text>
<text x="139" y="290.8">3</text>
<text x="189" y="290.8">4</text>
<text x="239" y="290.8">5</text>
<text x="289" y="290.8">6</text>
<text x="339" y="290.8">7</text>
<text x="389" y="290.8">8</text>
</g>
<g font-size="2.5">
<text x="231" y="242.9">Dept.</text>
<text x="255" y="242.9">Technical reference</text>
<text x="289" y="242.9">Created by</text>
<text x="350" y="242.9">Approved by</text>
<text x="289" y="252.8">Document type</text>
<text x="350" y="252.8">Document status</text>
<text x="289" y="262.9">Title</text>
<text x="350" y="262.9">DWG No.</text>
<text x="350" y="279.9">Rev.</text>
<text x="360" y="279.9">Date of issue</text>
<text x="396" y="279.9">Sheet</text>
</g>
</svg>
